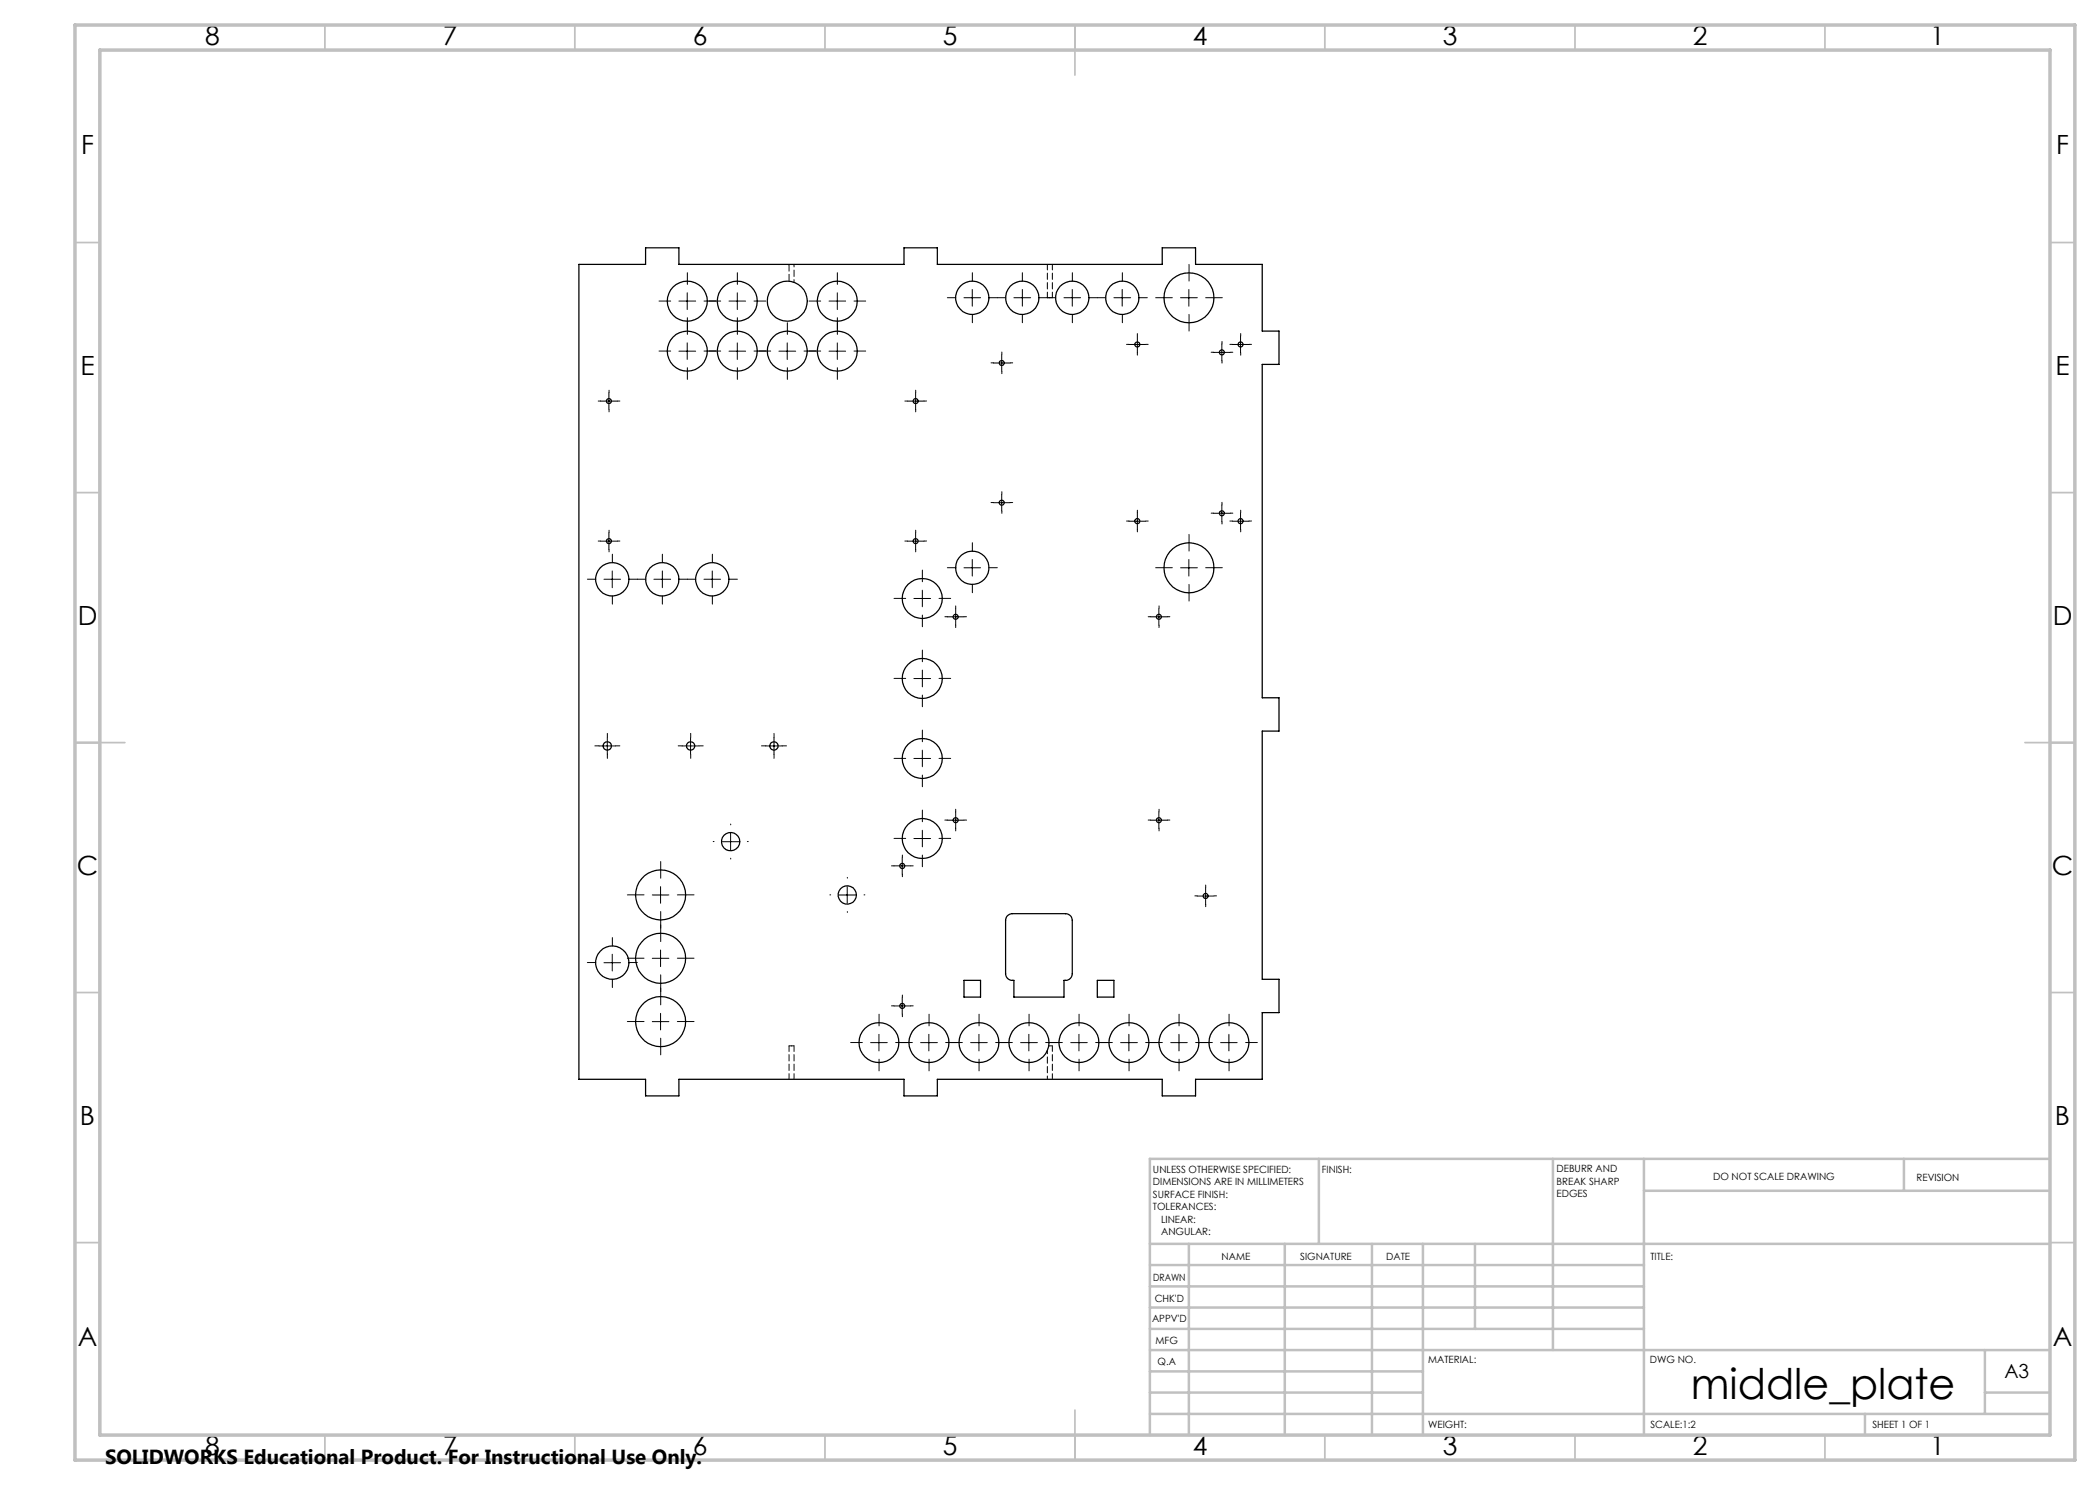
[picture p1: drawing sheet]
<svg xmlns="http://www.w3.org/2000/svg" width="420mm" height="297mm" viewBox="0 0 420 297" stroke-linecap="round" stroke-linejoin="round" font-family="sans-serif">
<g fill="none" stroke="#000" stroke-width=".2" stroke-dasharray="15.2 1.3 1.3 1.3">
<path d="M137.5 56.9v-2.4M147.5 56.9v-2.4M167.5 56.9v-2.4M191.1 59.5h-1.6M194.5 56.2v-1.7M197.8 59.5h1.7M201.1 59.5h-1.6M204.5 56.2v-1.7M207.8 59.5h1.7M211.1 59.5h-1.6M214.5 56.2v-1.7M217.8 59.5h1.7"/>
<path d="M221.1 59.5h-1.6M224.5 56.2v-1.7M227.8 59.5h1.7M234.5 59.5h-3.4M237.8 56.2v-3.3M241.1 59.5h3.4M121.8 78.5v-.5M134.1 60.2h-2.3M134.1 70.2h-2.3M137.5 63.5v2.4M137.5 66.9v-2.4M137.5 73.5v2.4"/>
<path d="M140.8 60.2h2.3M140.8 70.2h2.3M144.1 60.2h-2.3M144.1 70.2h-2.3M147.5 63.5v2.4M147.5 66.9v-2.4M147.5 73.5v2.4M150.8 60.2h2.3M150.8 70.2h2.3M154.1 70.2h-2.3M157.5 66.9v-2.4M157.5 73.5v2.4"/>
<path d="M160.8 70.2h2.3M164.1 60.2h-2.3M164.1 70.2h-2.3M167.5 63.5v2.4M167.5 66.9v-2.4M167.5 73.5v2.4M170.8 60.2h2.3M170.8 70.2h2.3M183.1 78.5v-.5M194.5 62.9v1.6M198.7 72.6h-.5M200.4 70.9v-.5"/>
<path d="M200.4 74.2v.5M202 72.6h.5M204.5 62.9v1.6M214.5 62.9v1.6M224.5 62.9v1.6M225.8 68.9h-.5M227.5 67.2v-.5M227.5 70.5v.5M229.1 68.9h.5M237.8 62.9v3.3M242.7 70.5h-.5M244.4 68.8v-.5"/>
<path d="M244.4 72.1v.5M246.1 70.5h.5M246.5 68.9h-.5M248.1 67.2v-.5M248.1 70.5v.5M249.8 68.9h.5M120.1 80.2h-.5M121.8 81.9v.5M123.5 80.2h.5M181.5 80.2h-.5M183.1 81.9v.5M184.8 80.2h.5"/>
<path d="M200.4 98.8v-.5M119.1 115.8h-1.6M120.1 108.2h-.5M121.8 106.5v-.5M121.8 109.9v.5M122.5 112.5v-1.7M122.5 119.2v1.6M123.5 108.2h.5M125.8 115.8h1.7M129.1 115.8h-1.6M132.5 112.5v-1.7M132.5 119.2v1.6"/>
<path d="M135.8 115.8h1.7M139.1 115.8h-1.6M142.5 112.5v-1.7M142.5 119.2v1.6M145.8 115.8h1.7M181.1 119.7h-2.3M181.5 108.2h-.5M183.1 106.5v-.5M183.1 109.9v.5M184.5 116.3v-2.3M184.8 108.2h.5M187.8 119.7h2.3"/>
<path d="M191.1 113.5h-1.6M194.5 110.2v-1.7M194.5 116.9v1.6M197.8 113.5h1.7M198.7 100.5h-.5M200.4 102.2v.5M202 100.5h.5M225.8 104.2h-.5M227.5 102.5v-.5M227.5 105.9v.5M229.1 104.2h.5M234.5 113.5h-3.4"/>
<path d="M237.8 110.2v-3.3M237.8 116.9v3.3M241.1 113.5h3.4M242.7 102.6h-.5M244.4 101v-.5M244.4 104.3v.5M246.1 102.6h.5M246.5 104.2h-.5M248.1 102.5v-.5M248.1 105.9v.5M249.8 104.2h.5M181.1 135.7h-2.3"/>
<path d="M184.5 132.3v-2.3M184.5 139v2.3M184.5 123v2.3M187.8 135.7h2.3M189.5 123.3h-.5M191.1 121.7v-.5M191.1 125v.5M192.8 123.3h.5M230.1 123.3h-.5M231.8 121.7v-.5M231.8 125v.5M233.5 123.3h.5"/>
<path d="M119.8 149.2h-.8M121.5 147.5v-.8M121.5 150.8v.9M123.1 149.2h.9M136.5 149.2h-.9M138.1 147.5v-.8M138.1 150.8v.9M139.8 149.2h.8M153.1 149.2h-.8M154.8 147.5v-.8M154.8 150.8v.9M156.5 149.2h.8"/>
<path d="M181.1 151.7h-2.3M184.5 148.3v-2.3M184.5 155v2.3M187.8 151.7h2.3M128.8 179h-3.3M132.1 175.6v-3.3M135.5 179h3.3M142.8 168.3h-.2M146.1 165v-.2M146.1 171.6v.2M149.5 168.3h.1M166.1 179h-.1"/>
<path d="M169.5 175.6v-.1M172.8 179h.2M178.8 173.2h-.5M180.5 171.5v-.5M180.5 174.8v.5M181.1 167.7h-2.3M182.1 173.2h.5M184.5 164.3v-2.3M184.5 171v2.3M187.8 167.7h2.3M189.5 164h-.5M191.1 162.3v-.5"/>
<path d="M191.1 165.7v.5M192.8 164h.5M230.1 164h-.5M231.8 162.3v-.5M231.8 165.7v.5M233.5 164h.5M239.5 179.2h-.5M241.1 177.5v-.5M242.8 179.2h.5M119.1 192.5h-1.6M122.5 189.2v-1.7M122.5 195.8v1.7"/>
<path d="M125.8 192.5h1.7M128.8 191.6h-3.3M132.1 188.3v-3.3M132.1 195v3.3M132.1 182.3v3.3M135.5 191.6h3.3M169.5 182.3v.2M180.5 199.5v-.5M241.1 180.8v.5M128.8 204.3h-3.3M132.1 201v-3.4M132.1 207.6v3.4"/>
<path d="M135.5 204.3h3.3M172.5 208.5h-2.4M175.8 205.2v-2.4M175.8 211.8v2.4M178.8 201.2h-.5M179.1 208.5h2.4M180.5 202.8v.5M182.1 201.2h.5M182.5 208.5h-2.4M185.8 205.2v-2.4M185.8 211.8v2.4M189.1 208.5h2.4"/>
<path d="M192.5 208.5h-2.4M195.8 205.2v-2.4M195.8 211.8v2.4M199.1 208.5h2.4M202.5 208.5h-2.4M205.8 205.2v-2.4M205.8 211.8v2.4M209.1 208.5h2.4M212.5 208.5h-2.4M215.8 205.2v-2.4M215.8 211.8v2.4M219.1 208.5h2.4"/>
<path d="M222.5 208.5h-2.4M225.8 205.2v-2.4M225.8 211.8v2.4M229.1 208.5h2.4M232.5 208.5h-2.4M235.8 205.2v-2.4M235.8 211.8v2.4M239.1 208.5h2.4M242.5 208.5h-2.4M245.8 205.2v-2.4M245.8 211.8v2.4M249.1 208.5h2.4"/>
</g>
<g fill="none" stroke="#000" stroke-width=".2">
<path d="M137.4 58.6v3.3M147.5 58.6v3.3M167.5 58.6v3.3M192.8 59.5h3.3M194.5 57.9v3.3M202.8 59.5h3.3M204.5 57.9v3.3M212.8 59.5h3.3M214.5 57.9v3.3M222.8 59.5h3.3M224.4 57.9v3.3M236.1 59.5h3.4"/>
<path d="M237.8 57.9v3.3M121.8 78.6v3.3M135.8 60.2h3.3M135.8 70.2h3.3M137.4 68.6v3.3M145.8 60.2h3.3M145.8 70.2h3.3M147.5 68.6v3.3M155.8 70.2h3.3M157.4 68.6v3.3M165.8 60.2h3.3M165.8 70.2h3.3"/>
<path d="M167.5 68.6v3.3M183.1 78.6v3.3M198.7 72.6h3.3M200.3 70.9v3.4M225.8 68.9h3.3M227.5 67.2v3.4M242.7 70.5h3.4M244.4 68.8v3.3M246.5 68.9h3.3M248.1 67.2v3.4M120.1 80.2h3.4M181.5 80.2h3.3"/>
<path d="M200.3 98.9v3.3M120.1 108.2h3.4M120.8 115.8h3.3M121.8 106.6v3.3M122.4 114.2v3.3M130.8 115.8h3.3M132.5 114.2v3.3M140.8 115.8h3.3M142.5 114.2v3.3M181.5 108.2h3.3M182.8 119.7h3.3M183.1 106.6v3.3"/>
<path d="M184.5 118v3.4M192.8 113.6h3.3M194.5 111.9v3.3M198.7 100.5h3.3M225.8 104.2h3.3M227.5 102.5v3.4M236.1 113.6h3.4M237.8 111.9v3.3M242.7 102.7h3.4M244.4 101v3.3M246.5 104.2h3.3M248.1 102.5v3.4"/>
<path d="M182.8 135.7h3.3M184.5 134v3.4M189.4 123.4h3.4M191.1 121.7v3.3M230.1 123.4h3.4M231.8 121.7v3.3M119.8 149.2h3.3M121.5 147.5v3.3M136.5 149.2h3.3M138.1 147.5v3.3M153.1 149.2h3.4M154.8 147.5v3.3"/>
<path d="M182.8 151.7h3.3M184.5 150v3.3M130.5 179h3.3M132.1 177.3v3.4M144.5 168.3h3.3M146.1 166.6v3.4M167.8 179h3.3M169.4 177.3v3.4M178.8 173.2h3.3M180.4 171.5v3.4M182.8 167.7h3.3M184.5 166v3.4"/>
<path d="M189.4 164h3.4M191.1 162.4v3.3M230.1 164h3.4M231.8 162.4v3.3M239.5 179.2h3.3M241.1 177.5v3.4M120.8 192.5h3.3M122.4 190.8v3.4M130.5 191.7h3.3M132.1 190v3.3M180.4 199.5v3.3M130.5 204.3h3.3"/>
<path d="M132.1 202.7v3.3M174.1 208.5h3.3M175.8 206.9v3.3M178.8 201.2h3.3M184.1 208.5h3.4M185.8 206.9v3.3M194.1 208.5h3.3M195.8 206.9v3.3M204.1 208.5h3.4M205.8 206.9v3.3M214.1 208.5h3.4M215.8 206.9v3.3"/>
<path d="M224.1 208.5h3.4M225.8 206.9v3.3M234.1 208.5h3.4M235.8 206.9v3.3M244.1 208.5h3.3M245.8 206.9v3.3"/>
</g>
<g fill="none" stroke="#c0c0c0" stroke-width=".35">
<path d="M65 5v5M115 5v5M165 5v5M215 5v10M265 5v5M315 5v5M365 5v5M15 48.5h5M410 48.5h5M15 98.5h5M410 98.5h5M15 148.5h10"/>
<path d="M405 148.5h10M15 198.5h5M410 198.5h5M15 248.5h5M410 248.5h5M65 287v5M115 287v5M165 287v5M215 282v10M265 287v5M315 287v5M365 287v5"/>
</g>
<g fill="none" stroke="#c0c0c0" stroke-width=".5">
<path d="M263.8 231.8v17M310.6 231.8v38.2M328.8 231.8v55.2M328.8 238.2h81.2M380.8 231.8v6.4M410 231.8h-180v55.2M230 248.8h180M230 257.3h98.8M230 253h98.8M237.8 248.8v38.2M257 248.8v38.2M274.4 248.8v38.2"/>
<path d="M284.6 248.8v38.2M295 248.8v17M230 265.8h98.8M230 261.5h98.8M230 278.5h54.6M230 274.3h54.6M230 270h180M397 278.5h13M397 270v12.8M230 282.8h180M373 282.8v4.2"/>
</g>
<path d="M15 5h400v287h-400zM20 10h390v277h-390z" fill="none" stroke="#c0c0c0" stroke-width=".7"/>
<g fill="none" stroke="#000" stroke-width=".25">
<path d="M115.8 52.9h13.3v-3.3h6.7v3.3h45v-3.3h6.7v3.3h44.9v-3.3h6.7v3.3h13.3v13.3h3.4v6.7h-3.4v66.7h3.4v6.6h-3.4v49.7h3.4v6.6h-3.4v13.4h-13.3v3.3h-6.7v-3.3h-44.9v3.3h-6.7v-3.3h-45v3.3h-6.7v-3.3h-13.3zM192.8 196.1h3.3v3.3h-3.3zM201.5 183.1l.4-.3 .6-.1h10.6a1.33 1.33 0 0 1 1.4 1.4v10.6a1.37 1.37 0 0 1-1.7 1.4v3.3h-10v-3.3a1.38 1.38 0 0 1-1.7-1.4v-10.6zM219.5 196.1h3.3v3.3h-3.3z"/>
<circle cx="194.5" cy="59.6" r="3.3"/>
<circle cx="204.5" cy="59.6" r="3.3"/>
<circle cx="214.5" cy="59.6" r="3.3"/>
<circle cx="224.5" cy="59.6" r="3.3"/>
<circle cx="237.8" cy="59.6" r="5"/>
<circle cx="137.5" cy="70.2" r="4"/>
<circle cx="137.5" cy="60.2" r="4"/>
<circle cx="147.4" cy="70.2" r="4"/>
<circle cx="147.4" cy="60.2" r="4"/>
<circle cx="157.5" cy="70.2" r="4"/>
<circle cx="157.5" cy="60.2" r="4"/>
<circle cx="167.5" cy="70.2" r="4"/>
<circle cx="167.5" cy="60.2" r="4"/>
<circle cx="200.4" cy="72.6" r=".51"/>
<circle cx="227.5" cy="68.9" r=".5"/>
<circle cx="244.4" cy="70.5" r=".5"/>
<circle cx="248.1" cy="68.9" r=".5"/>
<circle cx="121.8" cy="80.2" r=".5"/>
<circle cx="183.1" cy="80.2" r=".5"/>
<circle cx="121.8" cy="108.2" r=".5"/>
<circle cx="122.5" cy="115.9" r="3.3"/>
<circle cx="132.5" cy="115.9" r="3.3"/>
<circle cx="142.5" cy="115.9" r="3.3"/>
<circle cx="183.1" cy="108.2" r=".5"/>
<circle cx="184.5" cy="119.7" r="4"/>
<circle cx="194.5" cy="113.6" r="3.3"/>
<circle cx="200.3" cy="100.5" r=".5"/>
<circle cx="227.4" cy="104.2" r=".51"/>
<circle cx="237.8" cy="113.6" r="5"/>
<circle cx="244.4" cy="102.7" r=".51"/>
<circle cx="248.1" cy="104.2" r=".52"/>
<circle cx="184.5" cy="135.7" r="4"/>
<circle cx="191.1" cy="123.4" r=".5"/>
<circle cx="231.8" cy="123.4" r=".5"/>
<circle cx="121.5" cy="149.2" r=".84"/>
<circle cx="138.1" cy="149.2" r=".83"/>
<circle cx="154.8" cy="149.2" r=".84"/>
<circle cx="184.4" cy="151.7" r="4"/>
<circle cx="132.1" cy="179" r="5"/>
<circle cx="146.1" cy="168.3" r="1.83"/>
<circle cx="169.4" cy="179" r="1.83"/>
<circle cx="180.4" cy="173.2" r=".5"/>
<circle cx="184.5" cy="167.7" r="4"/>
<circle cx="191.1" cy="164" r=".51"/>
<circle cx="231.8" cy="164" r=".51"/>
<circle cx="241.1" cy="179.2" r=".5"/>
<circle cx="122.5" cy="192.5" r="3.3"/>
<circle cx="132.1" cy="191.7" r="5"/>
<circle cx="132.1" cy="204.3" r="5"/>
<circle cx="175.8" cy="208.5" r="4"/>
<circle cx="180.4" cy="201.2" r=".5"/>
<circle cx="185.8" cy="208.5" r="4"/>
<circle cx="195.8" cy="208.5" r="4"/>
<circle cx="205.8" cy="208.5" r="4"/>
<circle cx="215.8" cy="208.5" r="4"/>
<circle cx="225.8" cy="208.5" r="4"/>
<circle cx="235.8" cy="208.5" r="4"/>
<circle cx="245.8" cy="208.5" r="4"/>
</g>
<path d="M209.5 59.5h.5M210 59.5h.5M157.8 209.2h.5M158.3 209.2h.5" fill="none" stroke="#000" stroke-width=".2" stroke-dasharray="1.3 .6"/>
<path d="M209.7 209.2h.8" fill="none" stroke="#000" stroke-width=".2" stroke-dasharray="1.3 .6" stroke-dashoffset=".4"/>
<path d="M157.8 52.9v3.3" fill="none" stroke="#000" stroke-width=".2" stroke-dasharray="1.3 .6" stroke-dashoffset="-.1"/>
<path d="M158.8 56.4v-3.5" fill="none" stroke="#000" stroke-width=".2" stroke-dasharray="1.3 .6" stroke-dashoffset=".8"/>
<path d="M209.5 52.9v6.6M210.5 59.5v-6.6M157.8 209.2v6.6M158.8 215.8v-6.6M210.5 215.8v-6.6" fill="none" stroke="#000" stroke-width=".2" stroke-dasharray="1.3 .6" stroke-dashoffset=".2"/>
<path d="M209.5 210.1v5.7" fill="none" stroke="#000" stroke-width=".2" stroke-dasharray="1.3 .6" stroke-dashoffset=".6"/>
<text font-size="8.5" x="338.1" y="279.7">middle_plate</text>
<g font-size="5.3">
<text x="41" y="9">8</text>
<text x="88.5" y="9">7</text>
<text x="138.5" y="9">6</text>
<text x="188.5" y="9">5</text>
<text x="238.5" y="9">4</text>
<text x="288.5" y="9">3</text>
<text x="338.5" y="9">2</text>
<text x="386" y="9">1</text>
<text x="16.2" y="30.8">F</text>
<text x="411.2" y="30.8">F</text>
<text x="16.1" y="75">E</text>
<text x="411.1" y="75">E</text>
<text x="15.5" y="125">D</text>
<text x="410.5" y="125">D</text>
<text x="15.4" y="175">C</text>
<text x="410.4" y="175">C</text>
<text x="16" y="225">B</text>
<text x="411" y="225">B</text>
<text x="15.5" y="269.3">A</text>
<text x="410.5" y="269.3">A</text>
<text x="41" y="291">8</text>
<text x="88.5" y="291">7</text>
<text x="138.5" y="291">6</text>
<text x="188.5" y="291">5</text>
<text x="238.5" y="291">4</text>
<text x="288.5" y="291">3</text>
<text x="338.5" y="291">2</text>
<text x="386" y="291">1</text>
</g>
<text font-size="4.1" x="21" y="292.8">SOLIDWORKS Educational Product. For Instructional Use Only.</text>
<text font-size="3.9" x="400.9" y="275.5">A3</text>
<g font-size="2">
<text x="230.6" y="234.6">UNLESS OTHERWISE SPECIFIED:</text>
<text x="230.6" y="237.1">DIMENSIONS ARE IN MILLIMETERS</text>
<text x="230.6" y="239.6">SURFACE FINISH:</text>
<text x="264.4" y="234.6">FINISH:</text>
<text x="311.3" y="234.5">DEBURR AND</text>
<text x="311.3" y="237">BREAK SHARP</text>
<text x="311.3" y="239.5">EDGES</text>
<text x="342.6" y="236">DO NOT SCALE DRAWING</text>
<text x="383.3" y="236.2">REVISION</text>
<text x="230.6" y="242.1">TOLERANCES:</text>
<text x="232.2" y="244.6">LINEAR:</text>
<text x="232.2" y="247.1">ANGULAR:</text>
<text x="244.3" y="252">NAME</text>
<text x="260" y="251.9">SIGNATURE</text>
<text x="277.2" y="251.9">DATE</text>
<text x="330.1" y="251.9">TITLE:</text>
<text x="230.6" y="256.1">DRAWN</text>
<text x="230.9" y="260.3">CHK'D</text>
<text x="230.4" y="264.4">APPV'D</text>
<text x="231.1" y="268.8">MFG</text>
<text x="231.5" y="273">Q.A</text>
<text x="285.6" y="272.5">MATERIAL:</text>
<text x="330" y="272.5">DWG NO.</text>
<text x="285.6" y="285.5">WEIGHT:</text>
<text x="330.1" y="285.6">SCALE:1:2</text>
<text x="374.5" y="285.6">SHEET 1 OF 1</text>
</g>
</svg>
